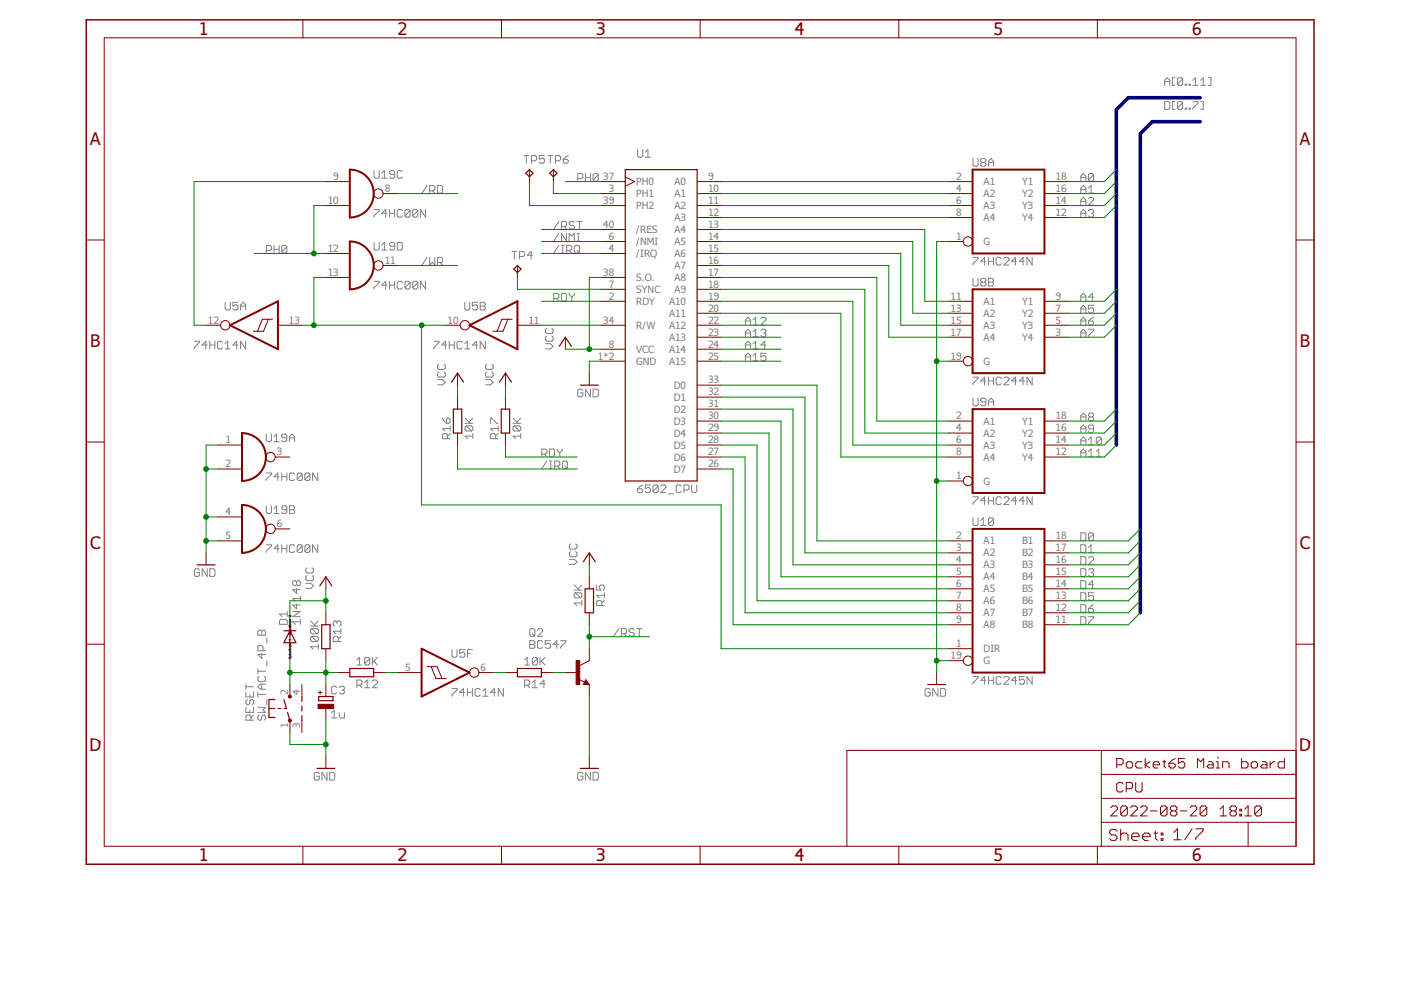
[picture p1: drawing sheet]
<svg xmlns="http://www.w3.org/2000/svg" width="297mm" height="210mm" viewBox="0 0 297 210" stroke-linecap="round" stroke-linejoin="round" font-family="sans-serif">
<g fill="none" stroke="#800080" stroke-width=".21">
<path d="M61.2 138.8h.1M61.2 133.8h.1M61.3 131.9h.4v.2h-.2l-.1-.2M61.3 136.9h.4v.2l-.2 .1-.1-.3M61.3 139.4v.2h.1l.2-.2v.2M61.3 132.6h.3l.1 .2h-.4zM61.3 134.3v.2l.1 .1 .2-.3v.3M61.3 137.6h.3l.1 .2-.4 .1zM61.4 133.3l.1 .3 .2-.1v-.2M61.4 138.4l.1 .2h.2v-.2M61.4 131.2l.1 .2M61.4 132.2l.1 .2"/>
<path d="M61.4 136.3l.1 .2M61.4 137.3l.1 .2M61.4 137.5h.3M61.4 136.5h.3M61.4 132.4h.3M61.4 131.4h.3M61.7 130.5v.2l-.3-.2h-.1v.2M61.7 131.6l-.1 .2-.2-.2 .1-.1v.3M61.7 133l-.1 .2-.2-.2 .1-.1v.3M61.7 133.7v.1M61.7 134.2v-.2l-.2-.1-.1 .3h.4M61.7 135.5v.3"/>
<path d="M61.7 136.7l-.1 .1-.2-.1 .1-.1v.2M61.7 138.1l-.1 .2-.2-.2 .1-.1v.3M61.7 138.8v.1M61.7 139.3v-.2l-.2-.1-.1 .3h.4M61.7 133.8h-.3M61.7 138.8l-.3 .1M61.7 135.6h-.4l.1 .2"/>
</g>
<g fill="none" stroke="#808080" stroke-width=".21">
<path d="M246.9 18.1v-1.1l.6-.5 .5 .5v1.1M246.9 17.3h1.1M249.1 16.5h-.5v1.6h.5M250.7 16.7v1.1l-.2 .3h-.6l-.2-.3M250.7 16.7l-.2-.2h-.6l-.2 .2v1.1M250.7 16.7l-1 1.1M251.3 17.8h.3v.3h-.3zM252.1 17.8h.3v.3h-.3zM252.9 18.1h1.1M252.9 17l.6-.5v1.6M254.6 18.1h1.1M254.6 17l.5-.5v1.6"/>
<path d="M256.2 16.5h.6v1.6h-.6M79.3 36.2v1.3l.3 .3h.5l.3-.3v-1.3M80.9 37.8h1.1M80.9 36.7l.6-.5v1.6M83.7 37h-.8l-.3-.3v-.3l.3-.2h.5l.3 .2v1.1l-.3 .3h-.5l-.3-.3M85.3 36.4l-.3-.2h-.5l-.3 .2v1.1l.3 .3h.5l.3-.3M90.6 39.3l-1.1 1.7M92.8 39.3h.8l.2 .3v1.1l-.2 .3h-.8zM111.1 33h1M111.6 33v1.6M112.7 34.1h.8l.3-.3v-.5l-.3-.3h-.8v1.6M115.4 33h-1.1v.8l.6-.3h.2l.3 .3v.5l-.3 .3h-.5l-.3-.3"/>
<path d="M116.1 33h1.1M116.7 33v1.6M117.8 34.1h.8l.3-.3v-.5l-.3-.3h-.8v1.6M119.4 33.8h.8l.3 .3v.2l-.3 .3h-.5l-.3-.3zM120.5 33l-.5 .3-.6 .5M122.5 37.9h.8l.3-.3v-.5l-.3-.3h-.8v1.6M124.1 36.8v1.6M124.1 37.6h1.1M125.2 36.8v1.6M126.9 37.1l-.3-.3h-.6l-.2 .3v1M126.9 37.1v1l-.3 .3h-.6l-.2-.3M126.9 37.1l-1.1 1"/>
<path d="M135.2 31.7v1.4l.2 .2h.6l.3-.2v-1.4M136.8 33.3h1.1M136.8 32.3l.6-.6v1.6M206.3 33.6v1.4l.3 .2h.5l.3-.2v-1.4M208.2 34.4l-.3 .3v.3l.3 .2h.5l.3-.2v-.3l-.3-.3M208.2 34.4l-.3-.2v-.3l.3-.3h.5l.3 .3v.3l-.3 .2M208.2 34.4h.5M209.6 35.2v-1l.5-.6 .6 .6v1M209.6 34.4h1.1M229.2 38.4v-1.1l.5-.5 .5 .5v1.1M229.2 37.6h1M230.8 39.9l.5-.6v1.7"/>
<path d="M231.9 37.1l-.3-.3h-.5l-.3 .3v1M231.9 37.1v1l-.3 .3h-.5l-.3-.3M231.9 37.1l-1.1 1M246.9 21.5h.8l.3 .3v1.1l-.3 .3h-.8zM249.1 21.5h-.5v1.7h.5M250.7 21.8l-.2-.3h-.6l-.2 .3v1.1M250.7 21.8v1.1l-.2 .3h-.6l-.2-.3M250.7 21.8l-1 1.1M251.3 22.9h.3v.3h-.3zM252.1 22.9h.3v.3h-.3zM252.9 21.5h1.1v.3l-1.1 1.1v.3M254.6 21.5h.5v1.7h-.5"/>
<path d="M56.5 53.1h.8l.3-.2v-.6l-.3-.3h-.8v1.7M58.1 52v1.7M58.1 52.9h1.1M59.2 52v1.7M60.8 52.3l-.3-.3h-.5l-.3 .3v1.1M60.8 52.3v1.1l-.3 .3h-.5l-.3-.3M60.8 52.3l-1.1 1.1M79.3 44.4h1.1v.3l-1.1 1.1v.2M79.3 51.4v1.3l.3 .3h.5l.3-.3v-1.3M79.3 59.6h1.1v.3l-1.1 1.1v.3M80.9 51.9l.6-.5v1.6M80.9 53h1.1"/>
<path d="M82 45.2h-1.1l.9-.8v1.6M82.6 45.2h1.1M82.6 44.4v1.6M82.6 59.6v1.7M83.7 52.2h-.8l-.3-.3v-.2l.3-.3h.5l.3 .3v1l-.3 .3h-.5l-.3-.3M83.7 44.4v1.6M83.7 59.6v1.7M84.2 51.4h.8l.3 .3v1l-.3 .3h-.8zM85.3 44.7l-.3-.3h-.5l-.3 .3v1.1l.3 .2h.5l.3-.2M85.3 59.9l-.3-.3h-.5l-.3 .3v1.1l.3 .3h.5l.3-.3M87 59.9v1.1l-.3 .3h-.6l-.2-.3M87 44.7l-.3-.3h-.6l-.2 .3v1.1"/>
<path d="M87 44.7v1.1l-.3 .2h-.6l-.2-.2M87 59.9l-.3-.3h-.6l-.2 .3v1.1M87 44.7l-1.1 1.1M87 59.9l-1.1 1.1M88.6 44.7l-.3-.3h-.5l-.3 .3v1.1M88.6 44.7v1.1l-.3 .2h-.5l-.3-.2M88.6 59.9l-.3-.3h-.5l-.3 .3v1.1M88.6 59.9v1.1l-.3 .3h-.5l-.3-.3M88.6 44.7l-1.1 1.1M88.6 59.9l-1.1 1.1M90.2 44.4v1.6l-1.1-1.6v1.6M90.2 59.6v1.7l-1.1-1.7v1.7"/>
<path d="M90.6 54.6l-1.1 1.6M91.1 40.4h.8l.3-.2v-.6l-.3-.3h-.8v1.7M91.1 54.6v1.6l.6-.6 .5 .6v-1.6M91.7 40.4l.5 .6M92.8 55.6h.8l.2-.2v-.6l-.2-.2h-.8v1.6M93.3 55.6l.5 .6M108.5 53.3h1.1M109.1 53.3v1.6M110.2 54.4h.8l.2-.3v-.5l-.2-.3h-.8v1.6M112.9 54.1h-1.1l.8-.8v1.6M118.5 49.5l-1.1 1.6M118.5 52l-1.1 1.7"/>
<path d="M118.5 46.9l-1.1 1.7M119 48h.9l.2-.2v-.6l-.2-.3h-.9v1.7M119 53.7h.6M119 52h.6M119.3 52v1.7M119.6 48l.5 .6M120.1 49.5v1.6l-1.1-1.6v1.6M120.1 53.1h.8l.3-.2v-.6l-.3-.3h-.8v1.7M120.7 51.1v-1.6l.5 .5 .6-.5v1.6M120.7 53.1l.5 .6M121.8 47.2l-.3-.3h-.6l-.2 .3v.3l.2 .3h.6l.3 .2v.3l-.3 .3h-.6l-.2-.3M122 52h.6l.3 .3v1.1l-.3 .3h-.6l-.2-.3v-1.1z"/>
<path d="M122.3 51.1h.6M122.3 49.5h.6M122.3 53.1l.6 .6M122.3 46.9h1.1M122.6 49.5v1.6M122.9 46.9v1.7M206.3 54.6h1.1v.2l-1.1 1.1v.3M206.3 59v1.4l.3 .2h.5l.3-.2v-1.4M208.2 59.8l-.3-.2v-.3l.3-.3h.5l.3 .3v.3l-.3 .2M208.2 59.8l-.3 .3v.3l.3 .2h.5l.3-.2v-.3l-.3-.3M208.2 59.8h.5M209 55.4h-1.1l.8-.8v1.6"/>
<path d="M209.6 54.6v1.6M209.6 59h.8l.3 .3v.3l-.3 .2 .3 .3v.3l-.3 .2h-.8zM209.6 55.4h1.1M209.6 59.8h.8M210.7 54.6v1.6M212.3 54.8l-.3-.2h-.5l-.3 .2v1.1l.3 .3h.5l.3-.3M212.8 54.8l.3-.2h.6l.2 .2v.3l-1.1 1.1h1.1M215.6 55.4h-1.1l.8-.8v1.6M217.2 55.4h-1.1l.8-.8v1.6M218.8 54.6v1.6l-1.1-1.6v1.6M229.2 45.2h1M229.2 41v-1.1l.5-.6 .5 .6v1.1"/>
<path d="M229.2 43.5v-1.1l.5-.5 .5 .5v1.1M229.2 46v-1l.5-.6 .5 .6v1M229.2 40.2h1M229.2 42.7h1M230.8 44.7l.3-.3h.5l.3 .3v.3l-.3 .2M230.8 42.1l.3-.2h.5l.3 .2v.3l-1.1 1.1h1.1M230.8 41h1.1M231.3 45.2h.3M231.6 45.2l.3 .3v.3l-.3 .2h-.5l-.3-.2M41.2 72.3h1.1v.3l-1.1 1.1v.3M43.9 73.2h-1.1l.8-.9v1.7M44.5 73.2h1.1"/>
<path d="M44.5 72.3v1.7M45.6 72.3v1.7M47.2 72.6l-.3-.3h-.5l-.3 .3v1.1l.3 .3h.5l.3-.3M47.7 74h1.1M47.7 72.9l.6-.6v1.7M47.7 64.1v1.3l.3 .3h.6l.2-.3v-1.3M50.5 73.2h-1.1l.8-.9v1.7M50.5 64.1h-1.1v.8l.8-.3 .3 .3v.5l-.3 .3h-.6l-.2-.3M51 65.7v-1.1l.6-.5 .5 .5v1.1M51 64.9h1.1M52.1 72.3v1.7l-1.1-1.7v1.7M82 60.5h-1.1l.9-.9v1.7"/>
<path d="M82.6 60.5h1.1M92 72.3h1.1v.3l-1.1 1.1v.3M93 77.2l-.2 .3v.5l.2 .3h1.1l.3-.3v-.5l-.3-.3M93 78.9l-.2 .2v.6l.2 .2h1.1l.3-.2v-.6l-.3-.2M94.7 73.2h-1.1l.8-.9v1.7M95.2 73.2h1.1M95.2 72.3v1.7M96.3 72.3v1.7M98 72.6l-.3-.3h-.5l-.3 .3v1.1l.3 .3h.5l.3-.3M98.5 74h1.1M98.5 72.9l.6-.6v1.7M98.5 64.1v1.3l.3 .3h.5l.3-.3v-1.3"/>
<path d="M101.2 73.2h-1l.8-.9v1.7M101.2 64.1h-1v.8l.5-.3h.3l.2 .3v.5l-.2 .3h-.6l-.2-.3M101.8 64.1h.8l.3 .3v.2l-.3 .3 .3 .3v.2l-.3 .3h-.8zM101.8 64.9h.8M102.9 72.3v1.7l-1.1-1.7v1.7M103.2 77.2l-.3 .3v.5l.3 .3h1.1l.3-.3v-.5l-.3-.3M103.2 78.9l-.3 .2v.6l.3 .2h1.1l.3-.2v-.6l-.3-.2M115.6 72.9h1.1l.6 .5-.6 .6h-1.1M115.9 71.2l-.3 .3v.6l.3 .2h1.1l.3-.2v-.6l-.3-.3M115.9 69.6l-.3 .3v.5l.3 .3h1.1l.3-.3v-.5l-.3-.3M117.4 63.3h.8l.3-.3v-.5l-.3-.3h-.8v1.6M117.9 63.3l.6 .5"/>
<path d="M119 62.2h.9l.2 .3v1l-.2 .3h-.9zM120.7 62.2v.3l.5 .5M121.2 63v.8M121.8 62.2v.3l-.6 .5M158 73.2h1.1M158 68.1h1.1M158 70.6h1.1M158 68.9v-1.1l.6-.5 .5 .5v1.1M158 71.4v-1l.6-.6 .5 .6v1M158 74v-1.1l.6-.6 .5 .6v1.1M158 76.5v-1.1l.6-.5 .5 .5v1.1M158 75.7h1.1"/>
<path d="M159.7 74h1.1M159.7 68.9h1.1M159.7 70.4l.5-.6v1.6M159.7 67.8l.5-.5v1.6M159.7 72.9l.5-.6v1.7M159.7 75.4l.5-.5v1.6M159.7 71.4h1.1M159.7 76.5h1.1M161.3 67.5l.3-.2h.5l.3 .2v.3l-1.1 1.1h1.1M161.3 70.1l.3-.3h.5l.3 .3v.3l-.3 .2M161.9 70.6h.2M162.1 70.6l.3 .3v.3l-.3 .2h-.5l-.3-.2"/>
<path d="M162.4 73.2h-1.1l.8-.9v1.7M162.4 74.9h-1.1v.8l.6-.3h.2l.3 .3v.5l-.3 .3h-.5l-.3-.3M206.3 80h1.1v.2l-1.1 1.1v.3M209.6 80v1.6M210.7 80v1.6M218.8 80v1.6l-1.1-1.6v1.6M229.2 63.8v-1.1l.5-.5 .5 .5v1.1M229.2 66.4v-1.1l.5-.6 .5 .6v1.1M229.2 68.9v-1.1l.5-.5 .5 .5v1.1M229.2 71.4v-1l.5-.6 .5 .6v1M229.2 63h1M229.2 65.5h1"/>
<path d="M229.2 68.1h1M229.2 70.6h1M230.8 68.1h.8l.3 .2v.3l-.3 .3h-.5l-.3-.3zM230.8 69.8h1.1v.3l-1.1 1.1v.2M231.9 64.7h-1.1v.8l.5-.2h.3l.3 .2v.6l-.3 .3h-.5l-.3-.3M231.9 63h-1.1l.8-.8v1.6M231.9 67.3l-1.1 .8M56.5 92v1.4l.2 .2h.6l.3-.2v-1.4M58.1 93.6h1.1M58.1 92.6l.5-.6v1.6M60.8 92.8h-.8l-.3-.2v-.3l.3-.3h.5l.3 .3v1.1l-.3 .2h-.5l-.3-.2M61.4 93.6v-1l.5-.6 .6 .6v1"/>
<path d="M61.4 92.8h1.1M92.8 80.5h1.1l.5 .5-.5 .6h-1.1M93.8 88.7l.8 1M94.6 88.9l.3-.2h.3l.2 .2v.6l-.2 .2h-.6zM94.9 93v-.8l-.3-.3h-.5l-.3 .3v.8h1.6M95.4 91.9l-.5 .6M95.4 90.8h-1.6l.6 .6M95.4 90.3v1.1M98.6 89.7h1.6M98.6 88.7l1.1 1M98.9 90.3h1.1l.2 .3v.5l-.2 .3M98.9 90.3l-.3 .3v.5l.3 .3h1.1"/>
<path d="M98.9 90.3l1.1 1.1M100.2 92.5h-1.6l.5 .5M100.2 91.9v1.1M100.2 88.7l-.8 .8M102.9 80.5h1.1l.6 .5-.6 .6h-1.1M104 89.7v-1h.2l1.1 1h.3M105.1 93v-.8l-.3-.3h-.6l-.2 .3v.8h1.6M105.6 90.8h-1.6l.5 .6M105.6 91.9l-.5 .6M105.6 90.3v1.1M108.8 89.7h1.6M108.8 88.7l1.1 1"/>
<path d="M109.1 90.3l-.3 .3v.5l.3 .3h1M109.1 90.3h1l.3 .3v.5l-.3 .3M109.1 90.3l1 1.1M110.4 92.5h-1.6l.5 .5M110.4 91.9v1.1M110.4 88.7l-.8 .8M114.9 96.3h.8l.3-.3v-.5l-.3-.3h-.8v1.6M115.4 96.3l.6 .5M116 97.7l-1.1 1.7M116.5 99.4h.6M116.5 97.7h.6M116.5 95.2h.8l.3 .3v1.1l-.3 .2h-.8z"/>
<path d="M116.8 97.7v1.7M117.6 98.8h.8l.3-.2v-.6l-.3-.3h-.8v1.7M118.1 98.8l.6 .6M118.1 95.2v.3l.6 .5M118.7 96v.8M119.2 98l.3-.3h.5l.3 .3v1.1l-.3 .3h-.5l-.3-.3zM119.2 95.2v.3l-.5 .5M119.8 98.8l.5 .6M123.6 82.8l-.3-.3h-.5l-.3 .3v1.1l.3 .2h.5l.3-.2v-.6h-.6M125.2 82.5v1.6l-1.1-1.6v1.6M125.8 82.5h.8l.3 .3v1.1l-.3 .2h-.8zM206.3 84.4v1.4l.3 .2h.5l.3-.2v-1.4"/>
<path d="M209 80.8h-1.1l.8-.8v1.6M209 85.2h-.8l-.3-.3v-.2l.3-.3h.5l.3 .3v1.1l-.3 .2h-.5l-.3-.2M209.6 86v-1.1l.5-.5 .6 .5v1.1M209.6 80.8h1.1M209.6 85.2h1.1M212.3 80.2l-.3-.2h-.5l-.3 .2v1.1l.3 .3h.5l.3-.3M212.8 80.2l.3-.2h.6l.2 .2v.3l-1.1 1.1h1.1M215.6 80.8h-1.1l.8-.8v1.6M217.2 80.8h-1.1l.8-.8v1.6M229.2 89.2v-1.1l.5-.5 .5 .5v1.1M229.2 91.8v-1.1l.5-.6 .5 .6v1.1M229.2 94.3v-1.1l.5-.5 .5 .5v1.1"/>
<path d="M229.2 96.8v-1.1l.5-.5 .5 .5v1.1M229.2 88.4h1M229.2 90.9h1M229.2 93.5h1M229.2 96h1M230.8 93.2l.5-.5v1.6M230.8 95.7l.5-.5v1.6M230.8 94.3h1.1M230.8 96.8h1.1M231.1 88.4l-.3-.3v-.3l.3-.2h.5l.3 .2v.3l-.3 .3M231.1 88.4l-.3 .3v.2l.3 .3h.5l.3-.3v-.2l-.3-.3M231.1 88.4h.5"/>
<path d="M231.9 90.9h-.8l-.3-.2v-.3l.3-.3h.5l.3 .3v1.1l-.3 .3h-.5l-.3-.3M232.4 96.8h1.1M232.4 95.7l.6-.5v1.6M233.5 92.9v1.1l-.3 .3h-.5l-.3-.3M233.5 92.9l-.3-.2h-.5l-.3 .2v1.1M233.5 92.9l-1.1 1.1M56.5 100.3h1.1v.2l-1.1 1.1v.3M56.5 107.3v1.3l.2 .3h.6l.3-.3v-1.3M56.5 115.5h1.1v.3l-1.1 1.1v.2M58.1 107.8l.5-.5v1.6M58.1 108.9h1.1M59.2 101.1h-1.1l.8-.8v1.6"/>
<path d="M59.2 116.3h-1.1l.8-.8v1.6M59.7 101.1h1.1M59.7 100.3v1.6M59.7 115.5v1.6M59.7 116.3h1.1M60.8 108.1h-.8l-.3-.3v-.3l.3-.2h.5l.3 .2v1.1l-.3 .3h-.5l-.3-.3M60.8 100.3v1.6M60.8 115.5v1.6M61.4 107.3h.8l.3 .2v.3l-.3 .3 .3 .3v.2l-.3 .3h-.8zM61.4 108.1h.8M62.5 100.5l-.3-.2h-.6l-.2 .2v1.1l.2 .3h.6l.3-.3M62.5 115.8l-.3-.3h-.6l-.2 .3v1.1l.2 .2h.6l.3-.2"/>
<path d="M64.1 100.5l-.3-.2h-.5l-.3 .2v1.1M64.1 100.5v1.1l-.3 .3h-.5l-.3-.3M64.1 115.8l-.3-.3h-.5l-.3 .3v1.1M64.1 115.8v1.1l-.3 .2h-.5l-.3-.2M64.1 100.5l-1.1 1.1M64.1 115.8l-1.1 1.1M65.7 115.8l-.3-.3h-.5l-.3 .3v1.1M65.7 115.8v1.1l-.3 .2h-.5l-.3-.2M65.7 100.5l-.3-.2h-.5l-.3 .2v1.1M65.7 100.5v1.1l-.3 .3h-.5l-.3-.3M65.7 100.5l-1.1 1.1M65.7 115.8l-1.1 1.1"/>
<path d="M67.4 100.3v1.6l-1.1-1.6v1.6M67.4 115.5v1.6l-1.1-1.6v1.6M120.7 118.6h1.1l.5 .5-.5 .6h-1.1M121 117l-.3 .2v.6l.3 .2h1.1l.2-.2v-.6l-.2-.2M121 115.3l-.3 .3v.5l.3 .3h1.1l.2-.3v-.5l-.2-.3M135.2 103.6h.8l.3 .3v.3l-.3 .2h-.6l-.2-.2zM136.3 102.8l-.6 .3-.5 .5M137.9 102.8h-1.1v.8l.6-.2h.2l.3 .2v.6l-.3 .2h-.5l-.3-.2M139.6 103.1v1.1l-.3 .2h-.6l-.2-.2M139.6 103.1l-.3-.3h-.6l-.2 .3v1.1M139.6 103.1l-1.1 1.1M140.1 103.1l.3-.3h.5l.3 .3v.3l-1.1 1h1.1"/>
<path d="M141.7 104.7h1.1M144.5 103.1l-.3-.3h-.6l-.2 .3v1.1l.2 .2h.6l.3-.2M145 103.9h.8l.3-.3v-.5l-.3-.3h-.8v1.6M146.6 102.8v1.4l.3 .2h.5l.3-.2v-1.4M206.3 105.3h1.1v.3l-1.1 1.1v.3M206.3 109.8v1.3l.3 .3h.5l.3-.3v-1.3M207.9 111.4h1.1M207.9 110.3l.6-.5v1.6M209 106.2h-1.1l.8-.9v1.7M209.6 105.3v1.7M209.6 106.2h1.1M210.7 110.1l-.3-.3h-.6l-.2 .3v1"/>
<path d="M210.7 105.3v1.7M210.7 110.1v1l-.3 .3h-.6l-.2-.3M210.7 110.1l-1.1 1M212.3 105.6l-.3-.3h-.5l-.3 .3v1.1l.3 .3h.5l.3-.3M212.8 105.6l.3-.3h.6l.2 .3v.3l-1.1 1.1h1.1M215.6 106.2h-1.1l.8-.9v1.7M217.2 106.2h-1.1l.8-.9v1.7M218.8 105.3v1.7l-1.1-1.7v1.7M229.2 118h.8l.2 .3v1.1l-.2 .3h-.8zM229.2 115.5h.8l.2 .3v1.1l-.2 .2h-.8zM229.2 113h.8l.2 .2v1.1l-.2 .3h-.8zM230.8 118.3l.3-.3h.5l.3 .3v.3l-1.1 1.1h1.1"/>
<path d="M230.8 117.1h1.1M230.8 116.1l.5-.6v1.6M231.9 113.2l-.3-.2h-.5l-.3 .2v1.1M231.9 113.2v1.1l-.3 .3h-.5l-.3-.3M231.9 113.2l-1.1 1.1M42.3 120.9l-.3-.3h-.5l-.3 .3v1l.3 .3h.5l.3-.3v-.5h-.5M43.9 120.6v1.6l-1-1.6v1.6M44.5 120.6h.8l.3 .3v1l-.3 .3h-.8zM54.7 133.9l.2-.3h.3l.3 .3 .3-.3h.2l.3 .3v.8h-1.6zM55.5 133.9v.8M55.5 138.5v1.1l-.8-.8h1.6M55.8 138v-.9l-.3-.2h-.6l-.2 .2v.9h1.6"/>
<path d="M56.6 135.2v1.1M59.3 131.6l.2-.3h1.1l.3 .3v.8h-1.6zM60.9 129.6v1.1M60.9 130.2h-1.6l.5 .5M62.1 129.6h1.6l-1.6 1.1h1.6M62.9 123.4l-.3-.3h-.3l-.2 .3v.5l.2 .3h.3l.3-.3M62.9 123.4l.3-.3h.2l.3 .3v.5l-.3 .3h-.2l-.3-.3M62.9 128v1.1l-.8-.8h1.6M62.9 123.4v.5M62.9 124.7v1.1l-.8-.8h1.6M63.7 131.8h-1.6l.5 .6M63.7 126.4v1.1"/>
<path d="M63.7 131.3v1.1M63.7 126.9h-1.6l.5 .6M64.8 123.7h1.1l.6 .5-.6 .6h-1.1M65.1 120.4l-.3 .3v.5l.3 .3h1.1l.3-.3v-.5l-.3-.3M65.1 122l-.3 .3v.6l.3 .2h1.1l.3-.2v-.6l-.3-.3M65.8 132.7h1.7M65.8 131.7l1.1 1M66.1 133.3h1.1l.3 .3v.5l-.3 .3M66.1 134.9h1.1l.3 .3v.5l-.3 .3M66.1 134.9l-.3 .3v.5l.3 .3h1.1M66.1 133.3l-.3 .3v.5l.3 .3h1.1M66.1 134.9l1.1 1.1"/>
<path d="M66.1 133.3l1.1 1.1M67.5 137.1h-1.7l.6 .5M67.5 136.6v1M67.5 131.7l-.8 .8M71.5 131.9l.2-.2h.3l.3 .2v.6l-.3 .2M71.5 131.9l-.3-.2h-.3l-.2 .2v.6l.2 .2M71.5 131.9v.3M71.7 136v-.8l-.2-.3h-.6l-.2 .3v.8h1.6M72.3 134.9l-.6 .6M72.3 133.8h-1.6l.5 .6M72.3 133.3v1.1M75.7 139.9l.5-.5v1.6"/>
<path d="M78.4 139.7v1l-.3 .3h-.5l-.3-.3M78.4 139.7l-.3-.3h-.5l-.3 .3v1M78.4 139.7l-1.1 1M79 139.4v1.6M80 139.4l-1 1.1M95.8 137.7v1.4l.3 .3h.5l.3-.3v-1.4M98.6 137.7h-1.1v.9l.5-.3h.3l.3 .3v.5l-.3 .3h-.6l-.2-.3M99.1 138.6h.5M100.2 137.7h-1.1v1.7M111.2 139.9l.6-.5v1.6M112.3 135.8h.8l.3 .3v.3l-.3 .3 .3 .2v.3l-.3 .3h-.8zM112.3 136.7h.8"/>
<path d="M112.6 133.3h.5l.3 .3v1l-.3 .3h-.5l-.3-.3v-1zM112.9 134.4l.5 .5M113.9 139.7v1l-.2 .3h-.6l-.2-.3M113.9 139.7l-.2-.3h-.6l-.2 .3v1M113.9 139.7l-1 1M114 133.6l.2-.3h.6l.2 .3v.2l-1 1.1h1M114.5 139.4v1.6M115 136.1l-.2-.3h-.6l-.2 .3v1.1l.2 .3h.6l.2-.3M115.6 139.4l-1.1 1.1M116.7 135.8h-1.1v.9l.5-.3h.3l.3 .3v.5l-.3 .3h-.5l-.3-.3M118.3 136.7h-1.1l.8-.9v1.7M118.9 135.8h1.1v.3l-1.1 1.1v.3"/>
<path d="M121.7 125.1h1.7M121.7 124l1.1 1.1M122 125.7h1.1l.3 .2v.6l-.3 .3M122 125.7l-.3 .2v.6l.3 .3h1.1M122 125.7l1.1 1.1M123.4 127.8h-1.7l.6 .6M123.4 127.3v1.1M123.4 124l-.9 .9M126.5 124v1.1h.8l-.2-.5v-.3l.2-.3h.6l.2 .3v.6l-.2 .2M127.6 128.4v-.8l-.3-.3h-.5l-.3 .3v.8h1.6M128.1 127.3l-.5 .5M128.1 126.2h-1.6l.6 .6"/>
<path d="M128.1 125.7v1.1M131.2 133.3l-1.1 1.6M131.7 134.4h.8l.3-.3v-.5l-.3-.3h-.8v1.6M132.3 134.4l.5 .5M134.5 133.6l-.3-.3h-.6l-.2 .3v.2l.2 .3h.6l.3 .3v.2l-.3 .3h-.6l-.2-.3M135 133.3h1.1M135.6 133.3v1.6M229.2 123.1h.8l.2 .3v1.1l-.2 .3h-.8zM229.2 130.7h.8l.2 .3v1.1l-.2 .3h-.8zM229.2 125.7h.8l.2 .2v1.1l-.2 .3h-.8zM229.2 120.6h.8l.2 .3v1l-.2 .3h-.8zM229.2 128.2h.8l.2 .3v1.1l-.2 .2h-.8z"/>
<path d="M230.8 130.7h1.1v.3l-1.1 1.1v.3M230.8 120.9l.3-.3h.5l.3 .3v.2l-.3 .3M230.8 129h.8l.3 .3v.3l-.3 .2h-.5l-.3-.2zM231.3 121.4h.3M231.6 121.4l.3 .3v.2l-.3 .3h-.5l-.3-.3M231.9 125.7h-1.1v.8l.5-.3h.3l.3 .3v.5l-.3 .3h-.5l-.3-.3M231.9 124h-1.1l.8-.9v1.7M231.9 128.2l-1.1 .8M52.1 150v1h1.7v-1M52.1 145.1v1M52.1 146.7v1.1h1.7v-1.1M52.1 145.6h1.7"/>
<path d="M52.4 148.3l-.3 .3v.5l.3 .3h.3l.3-.3v-.5l.2-.3h.3l.3 .3v.5l-.3 .3M53 147.2v.6M53 150.5v.5M53.2 152.7v-.8l-.2-.3h-.6l-.3 .3v.8h1.7M53.8 151.6l-.6 .5M54.7 141.8v1.1M54.7 146.7v1.1M54.7 150h1.6l-.5 .5 .5 .5h-1.6M54.7 147.2h1.6M54.7 142.3h1.6M54.9 151.6l-.2 .3v.5l.2 .3h.3l.3-.3v-.5l.3-.3h.2l.3 .3v.5l-.3 .3M54.9 143.4l-.2 .3v.5l.2 .3h1.1l.3-.3v-.5l-.3-.3"/>
<path d="M55.5 145.1v1M56.3 145.1h-1.1l-.5 .5 .5 .5h1.1M56.6 140.1v1.1M56.6 148.3v1.1M70.3 151.1l.5-.5v1.6M70.3 152.2h1.1M71.4 145.8l-.3-.3h-.5l-.3 .3v1.1l.3 .2h.5l.3-.2M71.9 151.1v.8l.3 .3h.8v-1.1M71.9 145.8l.3-.3h.5l.3 .3v.2l-.3 .3M72.5 146.3h.2M72.7 146.3l.3 .3v.3l-.3 .2h-.5l-.3-.2M75.7 141h1.1"/>
<path d="M75.7 145.3h.8l.3-.3v-.5l-.3-.3h-.8v1.6M76.2 145.3l.6 .5M77.3 144.7l.6-.5v1.6M77.3 145.8h1.1M79 144.5l.2-.3h.6l.2 .3v.2l-1 1.1h1M79.2 140.2l.8 .8M95.8 146h1.1v.3l-1.1 1v.3M98.6 146.8h-1.1l.8-.8v1.6M99.1 146.8h1.1M99.1 146v1.6M100.2 146v1.6M101.8 146.3l-.3-.3h-.5l-.3 .3v1l.3 .3h.5l.3-.3"/>
<path d="M102.4 147.6h1.1M102.4 146.5l.5-.5v1.6M105.1 146.8h-1.1l.8-.8v1.6M106.7 146v1.6l-1.1-1.6v1.6M111.2 141h1.1M111.2 145.3h.8l.3-.3v-.5l-.3-.3h-.8v1.6M111.8 145.3l.5 .5M112.9 144.7l.5-.5v1.6M112.9 145.8h1M114.8 140.2l.8 .8M115.6 145h-1.1l.8-.8v1.6M197.2 146.3l-.2-.3h-.6l-.3 .3v1l.3 .3h.6l.2-.3v-.5h-.5"/>
<path d="M198.9 146v1.6l-1.1-1.6v1.6M199.4 146h.8l.3 .3v1l-.3 .3h-.8zM206.3 143.4h1.1v.3l-1.1 1.1v.3M209 144.3h-1.1l.8-.9v1.7M209.6 144.3h1.1M209.6 143.4v1.7M210.7 143.4v1.7M212.3 143.7l-.3-.3h-.5l-.3 .3v1.1l.3 .3h.5l.3-.3M212.8 143.7l.3-.3h.6l.2 .3v.3l-1.1 1.1h1.1M215.6 144.3h-1.1l.8-.9v1.7M217.2 143.4h-1.1v.9l.6-.3h.2l.3 .3v.5l-.3 .3h-.5l-.3-.3M218.8 143.4v1.7l-1.1-1.7v1.7"/>
<path d="M67.7 164l-.3-.2h-.5l-.3 .2v1.1l.3 .3h.5l.3-.3v-.5h-.5M69.3 163.8v1.6l-1-1.6v1.6M69.9 163.8h.8l.3 .2v1.1l-.3 .3h-.8zM123.6 164l-.3-.2h-.5l-.3 .2v1.1l.3 .3h.5l.3-.3v-.5h-.6M125.2 163.8v1.6l-1.1-1.6v1.6M125.8 163.8h.8l.3 .2v1.1l-.3 .3h-.8z"/>
</g>
<g fill="none" stroke="#800000" stroke-width=".21">
<path d="M22.1 8h252.7v171.4h-252.7zM64.2 4.2v3.8M106.3 4.2v3.8M148.4 4.2v3.8M190.6 4.2v3.8M232.7 4.2v3.8M69.1 38.5h5.1M112.2 36v2.5M117.3 36v2.5M127.5 38.5h5.1M132.6 37.5l2 1-2 1M147.8 38.5h5.1"/>
<path d="M201.1 38.5h5.1M221.4 38.5h5.1M18.3 50.9h3.8M69.1 43.6h5.1M69.1 53.7h5.1M69.1 58.8h5.1M81.2 41h3.1M81.2 56.3h3.1M109.7 56.3v2.5M127.5 41h5.1M127.5 43.6h5.1M127.5 48.7h5.1"/>
<path d="M127.5 51.2h5.1M127.5 53.7h5.1M127.5 58.8h5.1M147.8 41h5.1M147.8 43.6h5.1M147.8 48.7h5.1M147.8 51.2h5.1M147.8 53.7h5.1M147.8 58.8h5.1M147.8 46.1h5.1M147.8 56.3h5.1M201.1 41h5.1"/>
<path d="M201.1 43.6h5.1M201.1 51.2h3.1M201.1 46.1h5.1M221.4 41h5.1M221.4 43.6h5.1M221.4 46.1h5.1M274.8 50.9h3.8M43.7 69h3.1M56.9 67.7l-1 2.5h-2.2M57.8 67.7h-2.2l-1 2.5M58.9 69h5.1M94.5 69h3.1"/>
<path d="M97 79.1v2.6M107.2 79.1v2.6M107.7 67.7l-1 2.5h-2.2M108.6 67.7h-2.2l-1 2.5M109.7 69h5.1M119.9 71.5v2.5M124.9 79.1v2.6M127.5 61.3h5.1M127.5 63.9h5.1M127.5 69h5.1M127.5 74h5.1M127.5 76.6h5.1"/>
<path d="M147.8 61.3h5.1M147.8 63.9h5.1M147.8 69h5.1M147.8 74h5.1M147.8 76.6h5.1M147.8 66.4h5.1M147.8 71.5h5.1M201.1 63.9h5.1M201.1 69h5.1M201.1 76.6h3.1M201.1 66.4h5.1M201.1 71.5h5.1"/>
<path d="M221.4 63.9h5.1M221.4 69h5.1M221.4 66.4h5.1M221.4 71.5h5.1M18.3 93.7h3.8M46.2 94.4h5.1M46.2 99.4h5.1M58.4 96.9h3.1M97 84.2v2.5M97 91.8v2.6M107.2 84.2v2.5M107.2 91.8v2.6"/>
<path d="M147.8 81.7h5.1M147.8 84.2h5.1M147.8 86.7h5.1M147.8 89.3h5.1M147.8 91.8h5.1M147.8 94.4h5.1M147.8 96.9h5.1M147.8 99.4h5.1M201.1 89.3h5.1M201.1 91.8h5.1M201.1 94.4h5.1M201.1 96.9h5.1"/>
<path d="M221.4 89.3h5.1M221.4 91.8h5.1M221.4 94.4h5.1M221.4 96.9h5.1M274.8 93.7h3.8M43.7 117.2v2.6M46.2 114.7h5.1M46.2 109.6h5.1M58.4 112.1h3.1M124.9 117.2v2.6M201.1 114.7h5.1M201.1 117.2h5.1"/>
<path d="M201.1 119.8h5.1M201.1 102h3.1M221.4 114.7h5.1M221.4 117.2h5.1M221.4 119.8h5.1M18.3 136.6h3.8M61.5 132.5v5M69.1 122.3v2.5M69.1 129.9v2.6M69.1 137.5v2.6M124.9 122.3v2.5M124.9 129.9v2.6"/>
<path d="M124.9 137.5v2.6l-2 1M201.1 137.5h5.1M201.1 122.3h5.1M201.1 124.8h5.1M201.1 127.4h5.1M201.1 129.9h5.1M201.1 132.5h5.1M221.4 122.3h5.1M221.4 124.8h5.1M221.4 127.4h5.1M221.4 129.9h5.1M221.4 132.5h5.1"/>
<path d="M274.8 136.6h3.8M57 150.2h1.3M58.9 150.2h.7M60.2 150.2h.6M61.5 145.1v2.6M61.5 152.8v2.5M64 145.1v2.6M64 152.8v2.5M67.5 146.8h.7M67.9 146.5v.7M69.1 145.1v2.6M69.1 150.2v2.6"/>
<path d="M71.6 142.6h2.6M79.2 142.6h2.6M84.3 142.6h5.1M90.5 141.4h2.2l1 2.5M91.4 141.4l1 2.5h2.2M101.5 142.6h3.1M107.2 142.6h2.5M114.8 142.6h2.5M119.9 142.6h2.5M122.7 144l1.3 .7M124.2 144.1l.7 1h-1.2zM124.9 145.1v2.6"/>
<path d="M198.6 142.6v2.5M201.1 140.1h3.1M233.5 159.1v20.3M274.8 159.1h-95.2v20.3M64.2 179.4v3.8M69.1 160.4v2.5M106.3 179.4v3.8M124.9 160.4v2.5M148.4 179.4v3.8M190.6 179.4v3.8M232.7 179.4v3.8M233.5 174.3h41.3"/>
<path d="M233.5 169.3h41.3M233.5 164.2h41.3M235.5 171.2l.4-.3h.7l.3 .3v.4l-1.4 1.4h1.4M236.8 162.2h1l.3-.4v-.6l-.3-.4h-1v2M236.8 176.2l-.4-.3h-.8l-.3 .3v.4l.3 .4h.8l.4 .4v.4l-.4 .4h-.8l-.3-.4M237.6 177l.4-.4h.8l.4 .4v1.2M237.6 175.9v2.3M238.1 166.2l-.3-.3h-.7l-.3 .3v1.4l.3 .3h.7l.3-.3M238.8 167.2h1l.3-.3v-.7l-.3-.3h-1v2M239 171.2l-.3-.3h-.7l-.4 .3v1.4M239 171.2v1.4l-.3 .4h-.7l-.4-.4M239 171.2l-1.4 1.4"/>
<path d="M239.1 161.5h.7l.3 .3v.7l-.3 .3h-.7l-.3-.3v-.7zM239.7 171.2l.4-.3h.7l.3 .3v.4l-1.4 1.4h1.4M239.9 177.4h1.6v-.4l-.4-.4h-.8l-.4 .4v.8l.4 .4h.8M240.8 165.9v1.7l.3 .3h.7l.3-.3v-1.7M241.8 171.2l.4-.3h.7l.3 .3v.4l-1.4 1.4h1.4M242.1 161.5h-1l-.3 .3v.7l.3 .3h1M242.3 177.4h1.5v-.4l-.3-.4h-.8l-.4 .4v.8l.4 .4h.8M242.8 160.8v2M243.8 161.5l-1 .7 1 .6M243.9 171.9h1.4M244.5 162.2h1.3v-.4l-.3-.3h-.7l-.3 .3v.7l.3 .3h.7M244.6 176.6h.8"/>
<path d="M245 176.2v1.6l.4 .4M246.2 176.6h.4v.4h-.4zM246.2 177.8h.4v.4h-.4zM246.5 161.5h.7M246.8 161.2v1.3l.4 .3M247.4 171.2v1.4l-.3 .4h-.7l-.4-.4M247.4 171.2l-.3-.3h-.7l-.4 .3v1.4M247.4 171.2l-1.4 1.4M247.8 161.8h1l.4 .4v.3l-.4 .3h-.6l-.4-.3zM248.5 171.9l-.4 .4v.3l.4 .4h.7l.3-.4v-.3l-.3-.4M248.5 171.9l-.4-.3v-.4l.4-.3h.7l.3 .3v.4l-.3 .3M248.5 171.9h.7"/>
<path d="M248.9 176.5l.7-.8v2.4M248.9 178.1h1.5M249.2 160.8l-.7 .4-.7 .6M250.2 171.9h1.5M251.2 160.8h-1.3v1l.6-.3h.3l.4 .3v.7l-.4 .3h-.6l-.3-.3M252.3 171.2l.4-.3h.7l.3 .3v.4l-1.4 1.4h1.4M252.8 175.7l-1.6 2.4M253.5 175.7h1.6v.4l-1.6 1.6v.4M253.9 162.8v-2l.7 .7 .6-.7v2M255.9 171.2v1.4l-.4 .4h-.7l-.4-.4M255.9 171.2l-.4-.3h-.7l-.4 .3v1.4M255.9 171.2l-1.5 1.4"/>
<path d="M256.2 161.5h.7l.3 .3v1h-1l-.3-.3 .3-.3h1M257.9 162.8h.7M257.9 161.5h.3v1.3M258.2 160.5v.3M258.7 173h1.4M258.7 171.6l.7-.7v2.1M259.2 162.8v-1.3h1l.4 .3v1M261.1 171.9l-.3 .4v.3l.3 .4h.7l.4-.4v-.3l-.4-.4M261.1 171.9l-.3-.3v-.4l.3-.3h.7l.4 .3v.4l-.4 .3M261.1 171.9h.7M262.9 172.6h.3v.4h-.3zM262.9 171.6h.3v.3h-.3z"/>
<path d="M263.2 160.8v2h1.1l.3-.3v-.7l-.3-.3h-1.1M263.9 171.6l.7-.7v2.1M263.9 173h1.4M264.6 174.3v5.1M265.3 161.8l.3-.3h.7l.3 .3v.7l-.3 .3h-.7l-.3-.3zM267.4 171.2v1.4l-.3 .4h-.7l-.4-.4M267.4 171.2l-.3-.3h-.7l-.4 .3v1.4M267.4 171.2l-1.4 1.4M267.6 161.5h.7l.3 .3v1h-1l-.3-.3 .3-.3h1M269.3 161.5v1.3M270.3 161.5h-.3l-.7 .7M272.3 160.8v2h-1l-.3-.3v-.7l.3-.3h1"/>
<circle cx="80.2" cy="41" r=".99"/>
<circle cx="80.2" cy="56.3" r=".99"/>
<circle cx="205.2" cy="51.2" r=".99"/>
<circle cx="47.8" cy="69" r=".99"/>
<circle cx="98.6" cy="69" r=".99"/>
<circle cx="205.2" cy="76.6" r=".99"/>
<circle cx="57.4" cy="96.9" r=".99"/>
<circle cx="57.4" cy="112.1" r=".99"/>
<circle cx="205.2" cy="102" r=".99"/>
<circle cx="100.5" cy="142.6" r=".99"/>
<circle cx="205.2" cy="140.1" r=".99"/>
</g>
<g fill="none" stroke="#800000" stroke-width=".25">
<path d="M111.5 36.7l.7-.7 .8 .7-.8 .8zM116.6 36.7l.7-.7 .8 .7-.8 .8zM132.6 36h15.2v66h-15.2zM108.9 57l.8-.7 .8 .7-.8 .8zM118.6 73.4l1.3-1.9 1.2 1.9M95.7 81l1.3-1.9 1.3 1.9M96.1 86.7h1.8v5.1h-1.8zM105.9 81l1.3-1.9 1.2 1.9M106.3 86.7h1.8v5.1h-1.8zM123 81.7h3.9M41.8 119.8h3.8M123.7 119.1l1.2-1.9 1.3 1.9"/>
<path d="M60.2 133.7h2.5M61.5 133.7l1.2 2.6h-2.5zM67.8 124.2l1.3-1.9 1.3 1.9M68.2 132.5h1.8v5h-1.8zM124.1 124.8h1.7v5.1h-1.7zM58.3 148.3h-1.3v3.8h1.3M60.2 148.3l.5 1.8M61 151l.5 1.8M64 147.7v1M64 149.7v1M64 151.7v1.1M67.6 147.7h3v.9h-3z"/>
<path d="M74.2 141.7h5v1.8h-5zM109.7 141.7h5.1v1.8h-5.1zM124.2 144.6l.1 .3h-.4l.3-.5 .5 .6h-.8M196.7 145.1h3.8M67.2 162.9h3.8M123 162.9h3.9"/>
</g>
<path d="M74.2 36a5.1 5.1 0 0 1 5 5 5.1 5.1 0 0 1-5 5.1zM206.2 36h15.2v17.7h-15.2zM74.2 51.2a5.1 5.1 0 0 1 5 5.1 5.1 5.1 0 0 1-5 5zM48.8 69l10.1-5.1v10.1zM99.5 69l10.2-5.1v10.1zM206.2 61.3h15.2v17.8h-15.2zM51.3 91.8a5.1 5.1 0 0 1 5.1 5.1 5.1 5.1 0 0 1-5.1 5.1zM206.2 86.7h15.2v17.8h-15.2zM51.3 107.1a5.1 5.1 0 0 1 5.1 5 5.1 5.1 0 0 1-5.1 5.1zM206.2 112.1h15.2v30.5h-15.2zM89.4 137.5l10.1 5.1-10.1 5.1z" fill="none" stroke="#800000" stroke-width=".42"/>
<g fill="#800000" stroke="#800000" stroke-width=".21">
<path d="M67.4 149.3h3.3v.9h-3.3z"/>
<path d="M122.2 140.1h.7v5h-.7z"/>
</g>
<g fill="#800000" stroke="#800000" stroke-width=".21">
<circle cx="61.5" cy="152.8" r=".33"/>
<circle cx="61.5" cy="147.7" r=".33"/>
</g>
<path d="M18.3 4.2h260.3v179h-260.3z" fill="none" stroke="#800000" stroke-width=".32"/>
<path d="M254.5 20.7h-15.3l-2.5 2.6v71.1M254.5 25.8h-10.2l-2.5 2.5v101.6" fill="none" stroke="#000080" stroke-width=".76"/>
<g fill="none" stroke="#008000" stroke-width=".21">
<path d="M69.1 38.5h-28v30.5h2.6M112.2 38.5v5.1h15.3M117.3 38.5v2.5h10.2M119.9 38.5h7.6M152.9 38.5h48.2M236.7 36l-2.6 2.5h-7.6M236.7 38.5l-2.6 2.5h-7.6M53.8 53.7h15.3M69.1 43.6h-2.6v10.1M69.1 58.8h-2.6v10.2M84.3 41h12.7M84.3 56.3h12.7"/>
<path d="M109.7 58.8v2.5h17.8M114.8 51.2h12.7M114.8 53.7h12.7M114.8 48.7h12.7M127.5 58.8h-2.6v15.2M152.9 41h48.2M152.9 43.6h48.2M152.9 46.1h48.2M152.9 48.7h43.2v15.2h5M152.9 51.2h40.6v15.2h7.6M152.9 53.7h38.1v15.3h10.1M152.9 56.3h35.5v15.2h12.7"/>
<path d="M152.9 58.8h33v30.5h15.2M201.1 51.2h-2.5v91.4M236.7 41l-2.6 2.6h-7.6M236.7 43.6l-2.6 2.5h-7.6M64 69h30.5M89.4 69v38.1h63.5v30.4h48.2M114.8 63.9h12.7M114.8 69h12.7M119.9 74h7.6M127.5 76.6h-2.6v2.5M152.9 63.9h27.9v30.5h20.3M152.9 66.4h25.4v30.5h22.8"/>
<path d="M152.9 69h12.7M152.9 71.5h12.7M152.9 61.3h30.5v30.5h17.7M152.9 74h12.7M152.9 76.6h12.7M198.6 76.6h2.5M236.7 61.3l-2.6 2.6h-7.6M236.7 63.9l-2.6 2.5h-7.6M236.7 66.4l-2.6 2.6h-7.6M236.7 69l-2.6 2.5h-7.6M43.7 99.4h2.5M46.2 94.4h-2.5v22.8"/>
<path d="M97 81.7v2.5M97 94.4v5h25.4M107.2 81.7v2.5M107.2 94.4v2.5h15.2M152.9 89.3h12.7v33h35.5M152.9 91.8h10.1v33h38.1M152.9 94.4h7.6v33h40.6M152.9 81.7h20.3v33h27.9M152.9 84.2h17.8v33h30.4M152.9 86.7h15.2v33.1h33M152.9 96.9h5.1v33h43.1M152.9 99.4h2.5v33.1h45.7"/>
<path d="M236.7 86.7l-2.6 2.6h-7.6M236.7 89.3l-2.6 2.5h-7.6M236.7 91.8l-2.6 2.6h-7.6M236.7 94.4l-2.6 2.5h-7.6M43.7 114.7h2.5M43.7 109.6h2.5M124.9 119.8v2.5M198.6 102h2.5M241.8 112.1l-2.6 2.6h-12.7M241.8 114.7l-2.6 2.5h-12.7M241.8 117.2l-2.6 2.6h-12.7M241.8 119.8l-2.6 2.5h-12.7"/>
<path d="M61.5 137.5v7.6M69.1 127.4h-7.6v5.1M69.1 124.8v5.1M124.9 132.5v5M124.9 135h12.7M241.8 122.3l-2.6 2.5h-12.7M241.8 124.8l-2.6 2.6h-12.7M241.8 127.4l-2.6 2.5h-12.7M241.8 129.9l-2.6 2.6h-12.7M61.5 155.3v2.5h7.6M61.5 142.6h10.1M69.1 140.1v5"/>
<path d="M69.1 152.8v7.6M81.8 142.6h2.5M104.6 142.6h2.6M117.3 142.6h2.6M124.9 147.7v12.7M198.6 140.1h2.5"/>
</g>
<g fill="#008000" stroke="#008000" stroke-width=".21">
<circle cx="124.9" cy="74" r=".51"/>
<circle cx="69.1" cy="127.4" r=".51"/>
<circle cx="198.6" cy="140.1" r=".51"/>
<circle cx="198.6" cy="102" r=".51"/>
<circle cx="198.6" cy="76.6" r=".51"/>
<circle cx="69.1" cy="157.8" r=".51"/>
<circle cx="43.7" cy="114.7" r=".51"/>
<circle cx="43.7" cy="109.6" r=".51"/>
<circle cx="43.7" cy="99.4" r=".51"/>
<circle cx="124.9" cy="135" r=".51"/>
<circle cx="69.1" cy="142.6" r=".51"/>
<circle cx="61.5" cy="142.6" r=".51"/>
<circle cx="66.5" cy="53.7" r=".51"/>
<circle cx="89.4" cy="69" r=".51"/>
<circle cx="66.5" cy="69" r=".51"/>
</g>
<g font-size="3.7" fill="#800000">
<text x="42.2" y="7.4">1</text>
<text x="84.3" y="7.4">2</text>
<text x="126.4" y="7.4">3</text>
<text x="168.5" y="7.4">4</text>
<text x="210.6" y="7.4">5</text>
<text x="252.7" y="7.4">6</text>
<text x="19.1" y="30.7">A</text>
<text x="275.6" y="30.7">A</text>
<text x="19.1" y="73.6">B</text>
<text x="275.6" y="73.6">B</text>
<text x="19.1" y="116.4">C</text>
<text x="275.6" y="116.4">C</text>
<text x="18.9" y="159.3">D</text>
<text x="275.4" y="159.3">D</text>
<text x="42.2" y="182.6">1</text>
<text x="84.3" y="182.6">2</text>
<text x="126.4" y="182.6">3</text>
<text x="168.5" y="182.6">4</text>
<text x="210.6" y="182.6">5</text>
<text x="252.7" y="182.6">6</text>
</g>
<g font-size="2.1" fill="#808080">
<text x="70.7" y="38.1">9</text>
<text x="81.6" y="40.7">8</text>
<text x="127.9" y="38.1">37</text>
<text x="129.1" y="40.7">3</text>
<text x="134.9" y="39.3">PH0</text>
<text x="134.9" y="41.8">PH1</text>
<text x="143" y="39.3">A0</text>
<text x="143" y="41.8">A1</text>
<text x="150.1" y="38.1">9</text>
<text x="150.1" y="40.7">10</text>
<text x="202.7" y="38.1">2</text>
<text x="202.7" y="40.7">4</text>
<text x="208.6" y="39.3">A1</text>
<text x="208.6" y="41.8">A2</text>
<text x="216.7" y="41.8">Y2</text>
<text x="216.7" y="39.3">Y1</text>
<text x="223.8" y="40.7">16</text>
<text x="223.8" y="38.1">18</text>
<text x="69.5" y="43.2">10</text>
<text x="127.9" y="43.2">39</text>
<text x="134.9" y="44.3">PH2</text>
<text x="143" y="44.3">A2</text>
<text x="143" y="46.9">A3</text>
<text x="150.1" y="43.2">11</text>
<text x="150.1" y="45.8">12</text>
<text x="202.7" y="43.2">6</text>
<text x="202.7" y="45.8">8</text>
<text x="208.6" y="44.3">A3</text>
<text x="208.6" y="46.9">A4</text>
<text x="216.7" y="46.9">Y4</text>
<text x="216.7" y="44.3">Y3</text>
<text x="223.8" y="45.8">12</text>
<text x="223.8" y="43.2">14</text>
<text x="69.5" y="53.4">12</text>
<text x="127.9" y="48.3">40</text>
<text x="129.1" y="50.8">6</text>
<text x="129.1" y="53.4">4</text>
<text x="134.9" y="49.4">/RES</text>
<text x="134.9" y="52">/NMI</text>
<text x="143" y="49.4">A4</text>
<text x="143" y="52">A5</text>
<text x="150.1" y="48.3">13</text>
<text x="150.1" y="50.8">14</text>
<text x="150.1" y="53.4">15</text>
<text x="202.7" y="50.8">1</text>
<text x="208.6" y="52">G</text>
<text x="69.5" y="58.5">13</text>
<text x="81.6" y="55.9">11</text>
<text x="127.9" y="58.5">38</text>
<text x="134.9" y="54.5">/IRQ</text>
<text x="134.9" y="59.6">S.O.</text>
<text x="143" y="54.5">A6</text>
<text x="143" y="57">A7</text>
<text x="143" y="59.6">A8</text>
<text x="150.1" y="55.9">16</text>
<text x="150.1" y="58.5">17</text>
<text x="129.1" y="61">7</text>
<text x="129.1" y="63.5">2</text>
<text x="134.9" y="62.1">SYNC</text>
<text x="134.9" y="64.7">RDY</text>
<text x="141.8" y="64.7">A10</text>
<text x="143" y="62.1">A9</text>
<text x="150.1" y="61">18</text>
<text x="150.1" y="63.5">19</text>
<text x="201.6" y="63.5">11</text>
<text x="208.6" y="64.7">A1</text>
<text x="216.7" y="64.7">Y1</text>
<text x="223.8" y="63.5">9</text>
<text x="44.1" y="68.6">12</text>
<text x="61.3" y="68.6">13</text>
<text x="94.9" y="68.6">10</text>
<text x="112" y="68.6">11</text>
<text x="127.9" y="68.6">34</text>
<text x="134.9" y="69.7">R/W</text>
<text x="141.8" y="67.2">A11</text>
<text x="141.8" y="69.7">A12</text>
<text x="150.1" y="66.1">20</text>
<text x="150.1" y="68.6">22</text>
<text x="150.1" y="71.2">23</text>
<text x="201.6" y="66.1">13</text>
<text x="201.6" y="68.6">15</text>
<text x="201.6" y="71.2">17</text>
<text x="208.6" y="67.2">A2</text>
<text x="208.6" y="69.7">A3</text>
<text x="216.7" y="69.7">Y3</text>
<text x="216.7" y="67.2">Y2</text>
<text x="223.8" y="71.2">3</text>
<text x="223.8" y="68.6">5</text>
<text x="223.8" y="66.1">7</text>
<text x="126.7" y="76.2">1*2</text>
<text x="129.1" y="73.7">8</text>
<text x="134.9" y="74.8">VCC</text>
<text x="134.9" y="77.3">GND</text>
<text x="141.8" y="72.3">A13</text>
<text x="141.8" y="74.8">A14</text>
<text x="141.8" y="77.3">A15</text>
<text x="150.1" y="73.7">24</text>
<text x="150.1" y="76.2">25</text>
<text x="201.6" y="76.2">19</text>
<text x="208.6" y="77.3">G</text>
<text x="208.6" y="72.3">A4</text>
<text x="216.7" y="72.3">Y4</text>
<text x="142.9" y="82.4">D0</text>
<text x="150.1" y="81.3">33</text>
<text x="150.1" y="83.8">32</text>
<text x="142.9" y="85">D1</text>
<text x="142.9" y="87.5">D2</text>
<text x="150.1" y="86.4">31</text>
<text x="150.1" y="88.9">30</text>
<text x="202.7" y="88.9">2</text>
<text x="223.8" y="88.9">18</text>
<text x="47.8" y="94">1</text>
<text x="142.9" y="90">D3</text>
<text x="142.9" y="92.6">D4</text>
<text x="142.9" y="95.1">D5</text>
<text x="150.1" y="91.5">29</text>
<text x="150.1" y="94">28</text>
<text x="202.7" y="91.5">4</text>
<text x="202.7" y="94">6</text>
<text x="208.6" y="90">A1</text>
<text x="208.6" y="92.6">A2</text>
<text x="208.6" y="95.1">A3</text>
<text x="216.7" y="95.1">Y3</text>
<text x="216.7" y="92.6">Y2</text>
<text x="216.7" y="90">Y1</text>
<text x="223.8" y="94">14</text>
<text x="223.8" y="91.5">16</text>
<text x="47.8" y="99.1">2</text>
<text x="58.7" y="96.5">3</text>
<text x="142.9" y="97.7">D6</text>
<text x="142.9" y="100.2">D7</text>
<text x="150.1" y="96.5">27</text>
<text x="150.1" y="99.1">26</text>
<text x="202.7" y="101.6">1</text>
<text x="202.7" y="96.5">8</text>
<text x="208.6" y="97.7">A4</text>
<text x="216.7" y="97.7">Y4</text>
<text x="223.8" y="96.5">12</text>
<text x="208.6" y="102.7">G</text>
<text x="47.8" y="109.2">4</text>
<text x="58.7" y="111.8">6</text>
<text x="47.8" y="114.3">5</text>
<text x="202.7" y="114.3">2</text>
<text x="202.7" y="116.9">3</text>
<text x="202.7" y="119.4">4</text>
<text x="208.6" y="115.4">A1</text>
<text x="208.6" y="118">A2</text>
<text x="216.7" y="118">B2</text>
<text x="216.7" y="115.4">B1</text>
<text x="223.8" y="119.4">16</text>
<text x="223.8" y="116.9">17</text>
<text x="223.8" y="114.3">18</text>
<text x="202.7" y="121.9">5</text>
<text x="202.7" y="124.5">6</text>
<text x="208.6" y="120.5">A3</text>
<text x="208.6" y="123.1">A4</text>
<text x="208.6" y="125.6">A5</text>
<text x="216.7" y="125.6">B5</text>
<text x="216.7" y="123.1">B4</text>
<text x="216.7" y="120.5">B3</text>
<text x="223.8" y="124.5">14</text>
<text x="223.8" y="121.9">15</text>
<text x="202.7" y="127">7</text>
<text x="202.7" y="129.6">8</text>
<text x="208.6" y="128.1">A6</text>
<text x="208.6" y="130.7">A7</text>
<text x="216.7" y="130.7">B7</text>
<text x="216.7" y="128.1">B6</text>
<text x="223.8" y="129.6">12</text>
<text x="223.8" y="127">13</text>
<text x="202.7" y="137.2">1</text>
<text x="202.7" y="132.1">9</text>
<text x="208.6" y="133.2">A8</text>
<text x="216.7" y="133.2">B8</text>
<text x="223.8" y="132.1">11</text>
<text x="85.9" y="142.3">5</text>
<text x="101.9" y="142.3">6</text>
<text x="201.6" y="139.7">19</text>
<text x="208.6" y="138.3">DIR</text>
<text x="208.6" y="140.8">G</text>
<text x="61.1" y="147.3" transform="rotate(-90 61.1 147.3)">2</text>
<text x="63.6" y="147.3" transform="rotate(-90 63.6 147.3)">4</text>
<text x="61.1" y="154.3" transform="rotate(-90 61.1 154.3)">1</text>
<text x="63.6" y="154.3" transform="rotate(-90 63.6 154.3)">3</text>
</g>
</svg>
